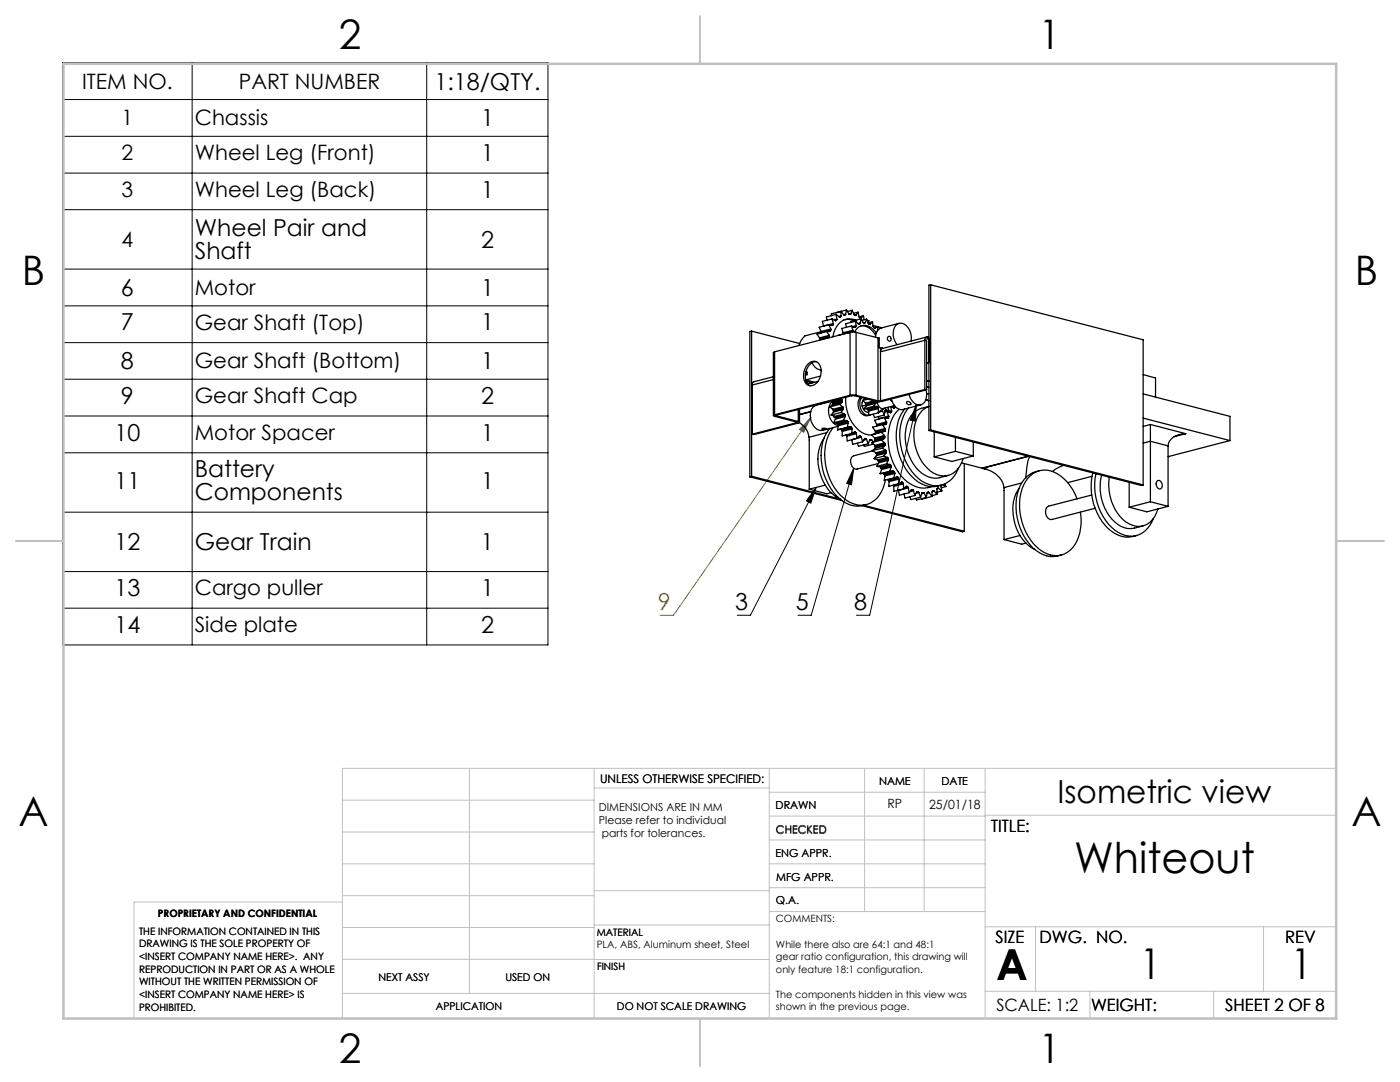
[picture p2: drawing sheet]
<svg xmlns="http://www.w3.org/2000/svg" width="279mm" height="216mm" viewBox="0 0 279 216" stroke-linecap="round" stroke-linejoin="round" font-family="sans-serif">
<g fill="none" stroke="#000" stroke-width=".2">
<path d="M12.5 12.5h96.9v116.2h-96.9zM12.5 19.9h96.9M38.3 12.5v116.2M85.2 12.5v116.2M12.5 27.2h96.9M12.5 34.5h96.9M12.5 41.8h96.9M12.5 53.7h96.9M12.5 61h96.9M12.5 68.4h96.9M12.5 75.7h96.9M12.5 83h96.9"/>
<path d="M12.5 90.3h96.9M162.9 97.3l-13.1 25.5h-2.7M162.9 97.3l-1.1 3.1-.9-.5zM170.4 93.4l-8.5 29.4h-2.7M170.4 93.4l-.5 3.3-.9-.3zM182.9 80.7l-9.3 42.1h-2.7M182.9 80.7l-.2 3.3-1.1-.2zM12.5 102.2h96.9M12.5 114.1h96.9M12.5 121.4h96.9"/>
</g>
<path d="M161.9 83.3l-1.5 3-.8-.6zM161.9 83.3l-27.5 39.5h-2.6" fill="none" stroke="#808000" stroke-width=".2"/>
<g fill="none" stroke="#c0c0c0" stroke-width=".2">
<path d="M68.3 159.7h50.3M93.7 153.3v44.9M118.6 153.3v49.9M118.6 157.2h34.9M153.5 153.3v49.9M153.5 158.1h43.1M172.5 153.3v28.6M184.4 153.3v28.6M196.6 153.3v49.9M266.7 153.3h-198.4v49.9M68.3 178.7h50.3M68.3 172.4h50.3"/>
<path d="M68.3 166h50.3M68.3 180h-41.6v23.2M118.6 177.7h35M153.5 167.6h43.1M153.5 162.8h43.1M153.5 172.4h43.1M153.5 177.1h43.1M196.6 162.7h70.1M68.3 198.2h85.2M68.3 191.4l85.2 .1M68.3 185.1h50.3M118.6 184.6h35"/>
<path d="M153.6 181.9h43M196.6 197.8h70.1M196.6 184.9h70.1M206.7 184.9v12.9M217.5 197.8v5.4M242.2 197.8v5.4M252.2 184.9v12.9"/>
</g>
<path d="M139.7 3.2v9.5M3.1 107.9h9.6M266.7 107.9h9.5M139.7 203.2v9.6" fill="none" stroke="#c0c0c0" stroke-width=".25"/>
<path d="M12.7 12.7h254v190.5h-254z" fill="none" stroke="#c0c0c0" stroke-width=".5"/>
<path d="M182.9 80.7l-.2 3.3-1.1-.2zM162.9 97.3l-1.1 3.1-.9-.5zM170.4 93.4l-.5 3.3-.9-.3z" fill="#000"/>
<path d="M161.9 83.3l-1.5 3-.8-.6z" fill="#808000"/>
<g fill="none" stroke="#000" stroke-width=".25">
<path d="M185.7 56.8l-.3 .1v29M185.7 56.8v29M185.7 56.8l42.4 11v29M150 66.1v28.9M150 66.1l9.6 2.4M150 66.1h-.4v29M150.1 76.8v9.8M150.1 76.7h-.1M154.3 75.2l-3.9 1-.3 .6M154.3 75.7l-4.2 1.1M154.6 70.2l-.3 .1v12.6M154.6 70.2v12.6"/>
<path d="M160.7 74.6l.4 .2M160.8 74.2l.3 .1v.5M160.9 76.1l1.2 .3M161.1 74.8h-.4M161.1 72.8a1.46 1.46 0 0 1 1.7-.7 1.46 1.46 0 0 1 1 1.5 2.91 2.91 0 0 1-2 3.4 1.73 1.73 0 0 1-1.4-2.3l.2-1zM162.1 72.4a2.19 2.19 0 0 0 1.8 1.4M162.9 72.2a2.51 2.51 0 0 0-2.2 2.6 2.04 2.04 0 0 0 1 2.2M163.2 76.1v.1M163.2 76.1h.1M163.2 76.1l-2 .5M163.5 67.8v.1M163.5 67.4l.1 .2"/>
<path d="M163.6 67.6l-.1 .2M163.8 75l-3 .8 1.8 .5M163.9 66.3l-.1 .2M163.9 66.1v.2M163.9 66.2l-3.3 .8a3.9 3.9 0 0 0-1.1 1.9M164.4 65.1h.1M165 66.1l.5 .8M165 66.1l-1.9 .6 .4 .7M165.4 64.8l.8 .1M165.4 64.8l.4 .9M165.4 64.8l-1.9 .5 .4 .8M165.5 67.3v.1"/>
<path d="M165.5 66.9v.2M165.5 67.3l-2 .5M165.5 66.9l-2 .5M165.5 67.1v.2M165.5 67.1l-1.9 .5M165.7 66l-.7 .1M165.7 66l-.4 .1M165.8 65.8l-.1 .2M165.8 65.7v.1M165.8 65.8l-1.9 .5M165.8 65.7l-1.9 .4M166.1 63.6l.7 .4"/>
<path d="M166.1 63.6l.2 1M166.1 63.6l-2 .5 .3 1M166.2 64.9h-.2M166.3 64.7l-.1 .2M166.3 64.6v.1M166.3 64.6l-1.9 .5M166.3 64.7l-.6 .2M166.8 64h-.1M166.9 62.7l.1 1M166.9 62.7l.6 .6M166.9 62.7l-2 .6 .1 .6M167 63.8l-.2 .2"/>
<path d="M167 62.4h.1M167 63.8l-.4 .1M167 63.7v.1M167 63.7l-.6 .1M167.5 63.3h.1M167.6 63.3h.1M167.8 63.2l-.2 .1M167.8 63.2l-.3 .1M167.8 63v.2M167.8 63l-.4 .1M167.9 62.1l-.1 .9M167.9 62.1l.5 .7"/>
<path d="M167.9 62.1l-2 .5v.4M167.9 79.5l.1 .2M168 79.7l.1 .2M168 79.7l-1.9 .5M168.1 79.9v.2M168.1 79.9l-1.9 .5M168.2 66.6h.1M168.3 66.4l-.1 .2M168.6 62.8l-.1 .1M168.7 63.8h1.1l.7 .2M168.8 62.7l-.1 .1h-.3M168.8 79.3a7.5 7.5 0 0 0 3.8 7.3l1.4 .2"/>
<path d="M168.8 62.7l-.4 .1M168.9 61.8l.6 .9M168.9 61.8l-.1 .9M168.9 61.8l-1.9 .6M169.4 66.4h.1M169.4 66.4l-1.9 .5M169.7 66.3h1.2M169.7 78.9h1.2M169.7 66.3v12.6M169.7 78.9l.3 .1M169.7 78.9l-15.1 3.9M169.7 66.3l-15.1 3.9"/>
<path d="M169.8 62.7h-.3M169.9 65.1l.3 .8M169.9 65.1l.7 .2M169.9 65.1l-1.9 .4 .3 .9M170 79h.5M170 79l-15.1 3.8M170.1 61.9l.4 1h.3M170.1 61.9l-.3 .8M170.1 61.9l-1 .3M170.2 66.1l-.1 .2M170.2 65.9v.2M170.2 65.9l-1.9 .5"/>
<path d="M170.2 66.1l-2 .5M170.5 79l4.4 1.1M170.6 66.3a2.26 2.26 0 0 1 2-1.4 2.26 2.26 0 0 1 2.1 1.2l.2 .4M170.7 65.3h-.1M170.7 64.1l.7 .6M170.7 64.1l.2 .9M170.7 64.1l-1.9 .5 .1 .7M170.8 65.2l-.1 .1M170.8 63.9a3 3 0 0 0-4.1 1.7l-.5 1.6M170.8 65.2l-.4 .1M170.8 62.9h-.1M170.9 65l-.1 .2"/>
<path d="M170.9 66.3v12.6M170.9 78.9l-.4 .1M170.9 78.9l4.3 1.1M170.9 66.3l4.3 1.1M170.9 65l-.7 .2M171.2 62.3l-.4 .6M171.2 62.3l.2 .9M171.2 62.3l-.9 .2M171.4 64.7h.1M171.4 63.2l.4 .3M171.6 64.6l-.2 .1M171.6 64.6l-.3 .1"/>
<path d="M171.7 64.5l-.1 .1M171.7 64.5l-.4 .1M171.8 79.3a2.38 2.38 0 0 0 1 3.7l.7-.1M171.8 63.5h.1M171.8 63.6l.6 .8M171.8 63.6l-.1 .9M171.8 63.6l-1.9 .5-.1 .2M171.8 65a3.1 3.1 0 0 1 3 1.9M171.9 79.3a2.41 2.41 0 0 0 1.2 3.6l.6-.1M172.2 79.9l-.2 .4v.7M172.3 63l-.5 .5M172.3 63l.1 .8"/>
<path d="M172.3 63l-.9 .2M172.7 64.3l-.3 .1M172.7 79.6l-.5 .3M172.9 79.7h-.1M172.9 79.6v.1M173 63.7l.3 .9 .3 .1M173 63.7l-.3 .6M173 63.7l-1 .2M173.1 79.6l-.2 .1M173.2 79.7l-1 .2 .5 .5M173.4 64l-.3 .1M173.4 64v.4"/>
<path d="M173.7 64.7h-.1M174.1 64.2l.1 .9 .3 .3M174.1 64.2l-.4 .5M174.1 64.2l-.9 .3M174.2 64.9l1 .3M174.4 80l-1.7 .4M174.5 65.4h.1M174.6 65.4h.1M175.2 65.2l-.6 .2M175.2 65.2l-.1 .8M175.2 65.2l-.7 .2M175.2 65.2l.8 .2"/>
<path d="M175.2 80h.5M175.2 67.4l.3 .1v1.9h.2M175.2 67.4v12.6M175.2 80l-.3 .1M175.7 69.4v10.6M175.7 80l.4 .1M175.7 69.4l.4 .1M177.2 67.2a.48 .48 0 0 1 .6 .3 .48 .48 0 0 1-.2 .6 .51 .51 0 0 1-.5-.3 .51 .51 0 0 1 .1-.6zM177.6 79.7l.4 .4M177.9 79.6a2.31 2.31 0 0 0 2.3 2.1l3.6-.9M177.9 79.8l-.1 .1M179.4 64.5l-3.5 .9a1.79 1.79 0 0 0-1.2 1.9"/>
<path d="M181.9 68.1a3.2 3.2 0 0 0-1.8-3.6 1.43 1.43 0 0 0-1.8 1.4 3.3 3.3 0 0 0 .7 2.9M184.6 67.9l-8.9 2.3 .1-.4 .3-.3M184.6 67.9v9.8M184.6 77.7l-8.9 2.3M184.6 77.7l.3 .1M184.6 67.9l.3 .1v9.8M184.7 79.9h.7M184.8 77.8a2.48 2.48 0 0 1-.9 3 2.26 2.26 0 0 1-2.5-2.1M184.9 77.8l-8.8 2.3M184.9 75.9l.5 .1-.5 .1M184.9 77.1l.5 .2M184.9 77.2l.3 .1"/>
<path d="M185 67.2l-8.9 2.3M185 79.8l-.1 .1M185 79.8v.1M185 79.8h-.3M185.2 67.2a.57 .57 0 0 0-.6 .7M185.2 67.2l.2 .1M185.2 67.2v.4M185.4 67.5l-.5 .2M185.4 72.4l-.5 .1M185.4 78.5l-.5 .1M228.1 74.8l2.5 .6v3.8M228.1 78.6l17.4 4.5v4.8"/>
<path d="M149.6 95.1l18.4 4.8M150 95l17.7 4.6M150 95l-.4 .1M150.1 81.5h-.1h.1M154.6 82.8l-.3 .1 .3 .2M154.6 82.8h.3M154.6 83.1l4.4 1.1M154.9 82.8l-.1 .1 .1 .1M154.9 83l-.3 .1M154.9 83l4.4 1.1M154.9 82.8v.2M159 84.2l.1 .1h-.1"/>
<path d="M159 84.3l.3 .1M159 84.3l-8.9 2.3M159 84.2v.1M159.3 84.1l.3 .2-.3 .1M159.3 84.4l-8.8 2.3-.4-.1M159.3 84.1l-.3 .1M159.3 81.7v2.4M159.5 84.3a4 4 0 0 1 2 2.9M159.6 81.7v2.6M161.5 87.2v10.4M161.5 97.6l3.5 .9 .8-.2M161.8 82.2l-2.2 .6"/>
<path d="M161.8 82.1l-2.2 .6M162.1 81l.4 .1M162.6 80.9h.2M163.8 80.6h.1M164 85.5h1a.69 .69 0 0 1-1 .1zM164.5 87.4a9 9 0 0 0 1.8 11.3l1.3 .9M164.7 96.8l-3.2 .8M165 86.3l-3.5 .9M165.6 85.5a9.8 9.8 0 0 0-1.1 9.3 8.7 8.7 0 0 0 5.9 6.1 4.8 4.8 0 0 0 2.5-.2M165.6 81.2l.6 .5M165.9 82.8l.6 .3M165.9 80l.2 .2"/>
<path d="M165.9 80.1l-3 .8a2.07 2.07 0 0 0-1.2 2.5 2.43 2.43 0 0 0 2.5 2.5l3.1-.8M166.1 80.2a3 3 0 0 0 1.2 4.7M166.1 80.2l.1 .2M166.1 80.8l-.5 .4M166.2 80.6l-.1 .2M166.2 80.4v.2M166.2 81.7l.1 .1M166.3 81.8v.3M166.3 85.3a10.5 10.5 0 0 0-.3 11.1 7.6 7.6 0 0 0 5.8 4.4 5.1 5.1 0 0 0 4.7-4.2l.2-.8M166.3 82.1v.1M166.3 82.2l-.4 .6M166.4 84.3l.7 .2"/>
<path d="M166.4 83v.2l.3 .1M166.5 83.1l.2 .1M166.7 83.2v.2M166.7 83.4v.2M166.7 83.6l-.3 .7M167.1 84.5l.1 .1M167.2 84.6l.1 .1M167.3 84.7v.2M167.3 84.9l-.2 .9M167.5 80.7l.7 .5M167.5 80.7l-1.9 .5M167.8 85.7h.1"/>
<path d="M167.8 85.7l-.7 .1M167.9 82.3l.6 .3M167.9 82.3l-2 .5M167.9 85.7l.1 .2M168 85.9l.1 .2M168.1 80.3l-.6 .4M168.1 80.3l-2 .5M168.1 80.1v.2M168.1 80.1l-1.9 .5M168.1 86.1v.9l1.9-.5M168.2 81.2v.1M168.2 81.2l-2 .5"/>
<path d="M168.2 81.3l.1 .3M168.2 81.3l-1.9 .5M168.3 81.7l-.4 .6M168.3 81.7l-2 .5M168.3 81.6v.1M168.3 81.6l-2 .5M168.3 83.9h.7M168.3 83.9l-1.9 .4M168.5 82.6l.1 .1M168.5 82.6l-2 .5M168.6 82.7l.1 .2M168.6 82.7l-1.9 .5"/>
<path d="M168.7 82.9v.2M168.7 83.1l-.4 .8M168.7 83.1l-2 .5M168.7 82.9l-2 .5M168.8 86.8l.1 .1M168.9 86.9l.1 .1M169 87l.1 1 1.9-.5M169 83.9l.2 .1M169 83.9l-1.9 .6M169.1 85.3l-2 .5M169.2 84l.1 .2M169.2 84l-2 .6"/>
<path d="M169.3 84.2v.2M169.3 84.4l-.2 .9M169.3 84.4l-2 .5M169.3 84.2l-2 .5M169.7 85.2h.2M169.7 85.2l-.6 .1M169.7 85.2l-1.9 .5M169.9 85.2l.1 .2M169.9 85.2l-2 .5M170 87.7h.1M170 87.7l.2 1 2-.5M170 85.4v.2"/>
<path d="M170 85.4l-2 .5M170 85.6v.9M170 85.6l-1.9 .5M170.7 86.2l.2 .2M170.7 86.2l-.7 .3M170.7 86.2l-.4 .2M170.9 86.4v.1M170.9 86.4l-2 .5M170.9 86.5l.1 1M170.9 86.5l-1.9 .5M171.1 88.4l.2 .6 2-.5M171.7 87l.1 .1"/>
<path d="M171.7 87l-.7 .5M171.7 87h-.2M171.8 87.1l.1 .1M171.8 87.1l-.5 .1M171.9 87.2l.3 1M171.9 87.2l-1.9 .5M172.1 81.1a1.37 1.37 0 0 0 1.1 1.2M172.4 81.6h.7M172.6 87.5l.2 .1M172.6 87.5l-.4 .7M172.6 87.5h-.1M172.7 80.4l.1 .2"/>
<path d="M172.8 80.6v.2M172.8 80.8v.2M172.8 87.6l.1 .1M172.8 81l-.4 .6M172.8 80.8l-.8 .2M172.8 87.6l-.3 .1M172.9 87.7l.4 .8M172.9 87.7l-.5 .1M173.1 81.6l.1 .1M173.2 81.7l.1 .2M173.3 81.9l.1 .1M173.4 82v.9l1.9-.5"/>
<path d="M173.4 82.3h-.1M173.6 87.8l-.3 .7M173.7 87.7h.1M173.7 87.7l-.1 .1M173.7 87.7h-.1M173.8 87.7l.2 .1M173.8 87.7l-.2 .1M174 88.3l.6 .6M174 86.7l.6 .7M174 87.8l.2 .4M174 87.8l-.5 .1M174.1 89.9l.7 .4"/>
<path d="M174.2 90l-3.8 .9a1.45 1.45 0 0 0-.6 1.6 1.45 1.45 0 0 0 1.3 1.1l4.2-1.1M174.2 82.7l.4 .6 1.9-.5M174.3 88.6l-1.8 .5-.2-.3M174.4 81.1h.6M174.4 81.1l-2 .5M174.4 91.5l.8 .3M174.6 87.4v.2M174.6 88l-.6 .3M174.6 88.9l.1 .1M174.6 86.6l-.6 .1M174.6 87.7v.3M174.6 87.7h.1"/>
<path d="M174.6 87.8v.2M174.6 87.6v.2M174.7 89v.3M174.7 89.5l-.6 .4M174.7 89.3v.2M174.7 86.4l-.1 .2M174.7 86v.2M174.7 86.2v.2M174.7 80.1l.1 .2M174.7 80v.1M174.7 80.1l-1.9 .5M174.8 80.3v.2"/>
<path d="M174.8 80.5l-.4 .6M174.8 80.5l-2 .5M174.8 80.3l-2 .5M174.8 90.3l.1 .2M174.9 80.1h1.2M174.9 90.5v.2M174.9 90.9l-.5 .6M174.9 90.7v.2M175 84.9l-.1 .1M175 84.7v.2M175 93.1l.7 .1M175 81.1l.1 .1"/>
<path d="M175 80.1v.3a1.54 1.54 0 0 0 1.3 1.2M175 81.1l-1.9 .5M175.1 81.2l.2 .2M175.1 81.2l-1.9 .5M175.2 91.8l.1 .1M175.3 91.9l.1 .2M175.3 81.4v.1M175.3 83.1l.1 .4M175.3 81.4l-2 .5M175.3 81.5v.9M175.3 81.5l-1.9 .5M175.3 92.4l-.3 .7"/>
<path d="M175.4 92.1l-.1 .3M175.4 83.5v.1M175.5 80.2l-.5 .1M175.7 93.2l.1 .1M175.8 93.3l.1 .2M175.9 81.9l.1 .1M175.9 81.9l-.6 .5M175.9 81.9h-.2M175.9 93.5v.2M175.9 87.8l.6 .6M175.9 86.3l.6 .6M175.9 87.8l-1.9 .5"/>
<path d="M175.9 86.3l-1.9 .4M175.9 93.7l-.3 .8M176 82l.1 .1M176 82l-.4 .1M176.1 89.4l.6 .4M176.1 89.4l-2 .5M176.1 84.7l.5 .8M176.1 84.7l-2 .5 .6 .8M176.1 82.1l.4 .7M176.1 82.1l-.7 .1M176.3 94.5l.2 .1M176.3 94.5h-.7"/>
<path d="M176.4 91l.7 .3M176.4 91l-2 .5M176.4 81.5l-.2 .1M176.5 83.3l.8 .1M176.5 94.6l.1 .2M176.5 83.3l.4 .9M176.5 83.3l-2 .6 .5 .8M176.5 86.9l.1 .2M176.5 87.5l-.6 .3M176.5 87.5l-1.9 .5M176.5 86.9l-1.9 .5M176.5 88.4l.1 .1"/>
<path d="M176.5 88.4l-1.9 .5M176.6 87.3l-.1 .2M176.6 87.1v.2M176.6 94.8v.2M176.6 86l-.7 .3M176.6 86l-2 .6M176.6 87.3l-2 .5M176.6 87.1l-2 .5M176.6 88.9l-.5 .5M176.6 88.9l-1.9 .6M176.6 95l-.1 .8 1.9-.4M176.6 88.8v.1"/>
<path d="M176.6 88.5v.3M176.6 85.9v.1M176.6 85.5l.1 .2M176.6 88.8l-1.9 .5M176.6 88.5l-1.9 .5M176.6 85.5l-1.9 .5M176.6 85.9l-1.9 .5M176.7 85.7l-.1 .2M176.7 85.7l-2 .5M176.7 89.8l.1 .2M176.7 81.4l-.4 .2M176.7 89.8l-1.9 .5"/>
<path d="M176.8 90l.1 .2M176.8 90.4l-.4 .6M176.8 90.4l-1.9 .5M176.8 90l-1.9 .5M176.9 90.2l-.1 .2M176.9 84.6l-.8 .1M176.9 90.2l-2 .5M176.9 84.6l-.5 .1M176.9 84.2l.1 .2M176.9 92.6l.7 .1M176.9 92.6l-1.9 .5M176.9 84.2l-1.9 .5"/>
<path d="M177 84.4l-.1 .2M177 81.8l-.4 .2-.1 .8M177 84.4l-2 .5M177 81.8l.5 .4M177 81.8l-.3 .1M177 82.1l.8 .2M177 82.1l.3 .9M177 82.1l-.4 .1M177.1 91.3l.1 .1M177.1 91.3l-1.9 .5M177.2 95.7h.1M177.2 91.4l.1 .3"/>
<path d="M177.2 91.4l-1.9 .5M177.2 95.7l.2 .2M177.2 81.3l.3 .9M177.3 91.9l-.4 .7M177.3 91.9l-2 .5M177.3 83.4h-.2M177.3 91.7v.2M177.3 91.7l-1.9 .4M177.3 83l.1 .2M177.3 83l-1.9 .5M177.4 83.2l-.1 .2M177.4 95.9v.2"/>
<path d="M177.4 83.2l-.8 .2M177.4 96.1v.9l1.9-.5M177.6 94l-2 .5M177.6 92.7l.1 .1M177.6 92.7l-1.9 .5M177.7 92.8l.1 .2M177.7 81.1l.2 .9M177.7 92.8l-1.9 .5M177.8 93l.1 .2M177.8 93l-1.9 .5M177.8 82.3h-.1M177.9 81.1l.6 .3"/>
<path d="M177.9 93.2l-.3 .8M177.9 93.2l-2 .5M177.9 82.1l-.1 .2M177.9 82v.1M177.9 82.1l-.4 .1M177.9 82l-.4 .1M178.2 96.8l.1 .1M178.3 94l.1 .1M178.3 96.9l.1 .1M178.3 94h-.7M178.3 94l-2 .5M178.4 97v1l1.9-.5"/>
<path d="M178.4 94.1l.1 .2M178.4 94.1l-1.9 .5M178.5 80.9l-2.4 .7M178.5 81.4h-.1M178.5 94.3l.1 .2M178.5 94.3l-1.9 .5M178.6 94.5l-.2 .9M178.6 94.5l-2 .5M178.6 81.2l-.1 .2M178.6 81.2l-.3 .2M178.6 81.1l-.5 .1M178.7 81.1l-.1 .1"/>
<path d="M179.2 95.2l.1 .2M179.2 95.2l-.8 .2M179.2 95.2l-2 .5M179.3 95.4l.1 .2M179.3 97.8v.1M179.3 95.4l-1.9 .5M179.3 97.9l.2 .9 1.9-.5M179.4 95.6l-.1 .9M179.4 95.6l-2 .5M179.5 81.7a7.9 7.9 0 0 0-2.2 7.1 10.6 10.6 0 0 0 4.4 7.8 4.5 4.5 0 0 0 4.1 .5M180.1 96.2l.1 .2M180.1 96.2l-.8 .3"/>
<path d="M180.1 96.2l-.4 .1M180.2 96.4l.1 .2M180.2 96.4l-1.9 .5M180.3 96.6v.9M180.3 96.6l-1.9 .4M180.4 98.6l.2 .8 2-.5M180.6 81.6a10.4 10.4 0 0 0-.8 10.3 8.5 8.5 0 0 0 5.5 5.1 4.8 4.8 0 0 0 2.6-.2M180.9 80.2a.59 .59 0 0 1 .9 .5 .57 .57 0 0 1-.9-.5zM181 97l.2 .2M181 97l-.7 .5M181 97l-.2 .1M181.2 97.2l.1 .1"/>
<path d="M181.2 97.2l-.6 .1M181.3 81.4a10.1 10.1 0 0 0-.7 10.3 7.7 7.7 0 0 0 6.2 5.2 5 5 0 0 0 4.5-3.4M181.3 97.3l.1 1M181.3 97.3l-2 .6M181.6 99.1l.2 .6 1.9-.5M181.9 97.7l-.5 .6M182 97.7l.2 .1M182 97.7h-.1M182.2 97.8l.1 .1M182.2 97.8l-.4 .1M182.3 97.9l.3 1M182.3 97.9l-.7 .2"/>
<path d="M183 98.1l-.4 .8M183.1 98.1h.1M183.1 98.1h-.1M183.2 98.1l.2 .2M183.2 98.1l-.3 .1M183.4 98.3l.3 .9M183.4 98.3l-.6 .1M184 98.4l-.3 .8M184.1 98.3h.2M184.1 98.3l-.1 .1M184.1 98.3h-.1M184.3 98.3l.1 .1"/>
<path d="M184.3 98.3l-.3 .1M184.4 98.4l.5 .9M184.4 98.4l-.5 .1M184.9 99.3l-2 .5-.2-.4M185.1 98.2h.1M185.1 98.2l-.2 1.1M185.3 98.2l.2 .1M185.3 98.2h-.2M185.3 98.2l-.2 .1M185.4 85.9l42.4 11 .3-.1M185.5 98.3l.5 .8M185.5 98.3l-.5 .1"/>
<path d="M185.7 97.1l-.5 .2M185.7 85.8l-.3 .1M185.7 85.8l42.4 11M186 99.1l-2 .5v-.1M186.4 98l-.4 .1v1M186.4 98l.6 .6M186.4 98l-.3 .1M186.4 86.2v5M187 98.6l-1 .3M187.3 97.4h-.2l-.2 .2 .1 1M187.3 97.4l.7 .6M187.3 97.4l-.3 .1"/>
<path d="M187.8 96.8l.2 1.2M188 98l-1 .2M188.2 96.7l.6 .4M188.6 96.6l.2 .5M188.8 97.1l-.9 .2M190.7 90.1l-4.3 1.1M190.7 87.3v2.8M190.7 90.1l3.5 .9M192.2 91.5a4 4 0 0 1-5.3 3.2 8.4 8.4 0 0 1-4.5-7.6 5.6 5.6 0 0 1 3-6 4.9 4.9 0 0 0-4.6 4.7 9.2 9.2 0 0 0 3.8 9 4.7 4.7 0 0 0 4.6 .1M192.4 92.5v13.5M194.2 88.2v2.8M194.2 91l-4.2 1.1-3.6-.9"/>
<path d="M196.1 93.5a4.9 4.9 0 0 1 4.3 3.8M196.1 93.4v.1M196.1 93.5l1 .2M200.4 97.3h.1M200.4 97.3v10.4M203.3 97.5a9.1 9.1 0 0 0 .9 10.2 6.7 6.7 0 0 0 2.3 1.9M203.9 96.4l-3.5 .9M205.2 91l-9.2 2.4-4.1-1M205.3 91.1l-9.2 2.4M205.5 91.1l-.4 .9-.4 3.4M207.4 93.9a5.5 5.5 0 0 0-4.4 4.7 11.7 11.7 0 0 0 3.8 11.3 4.9 4.9 0 0 0 5 .8M212.3 92.9l-1.6 .7-.7 .5"/>
<path d="M214.9 99.6a8.4 8.4 0 0 0-6-5.8 5.1 5.1 0 0 0-5.2 4.6 11.4 11.4 0 0 0 4.5 11.7 4.5 4.5 0 0 0 6.7-2.2 10.3 10.3 0 0 0 .7-5.7M217.9 98.8l-8.6 2.2a1.46 1.46 0 0 0-.6 1.6 1.46 1.46 0 0 0 1.3 1l8.5-2.2M217.9 95l-4.8 1.3M218.1 94.4a11.6 11.6 0 0 0 3.7 11.6 4.9 4.9 0 0 0 5 .9M218.7 94.5a11.8 11.8 0 0 0 3.8 11.3 4.7 4.7 0 0 0 7.7-2.3M219.9 94.8a9.3 9.3 0 0 0 3.7 10.2 5.1 5.1 0 0 0 4.5 0M221.4 95.2a9.7 9.7 0 0 0 3.3 9 3.8 3.8 0 0 0 6.1-1.8l.3-.8M225.4 96.2v5M228.1 83.4l17.4 4.5M229.6 84.7v3.4M229.6 84.7l7 1.8M229.6 88.1l3.5 .9"/>
<path d="M229.6 88.1v12M229.6 84.7l-1.5 .4M229.6 88.1l-1.5 .3M230.9 96a.69 .69 0 0 1 .8 0 .69 .69 0 0 1 .3 .7 .61 .61 0 0 1-.5 .9 .61 .61 0 0 1-.7-.7l-.1-.3zM233.1 89v12M236.6 86.5a3.7 3.7 0 0 0-3.4 2l-.1 .5M236.6 86.5l-2.3 .6M245.5 87.9l-12.4 3.2M172 100.9l20.1 5.2 .3-.1M172.4 100.8l20 5.2M200.4 107.7l3.5 .9 .9-.2M203.6 106.9l-3.2 .8"/>
<path d="M229.6 100.1l3.5 .9M229.6 100.1l-4.2 1.1M233.1 101l-4.2 1.1-3.5-.9"/>
</g>
<g font-size="8.5">
<text x="214.3" y="174.2">Whiteout</text>
<text x="198.9" y="195.5">A</text>
<text x="227.5" y="195.4">1</text>
<text x="257.6" y="195.4">1</text>
</g>
<g font-size="8.1">
<text x="67.6" y="9.7">2</text>
<text x="207.3" y="9.7">1</text>
<text x="4.4" y="57">B</text>
<text x="270.4" y="57">B</text>
<text x="3.7" y="164.9">A</text>
<text x="269.7" y="164.9">A</text>
<text x="67.6" y="212.2">2</text>
<text x="207.3" y="212.2">1</text>
</g>
<text font-size="6.3" x="211" y="160.2">Isometric view</text>
<g font-size="4.7">
<text x="86.7" y="17.9">1:18/QTY.</text>
<text x="96" y="25.2">1</text>
<text x="96" y="32.1">1</text>
<text x="96" y="39.4">1</text>
<text x="38.9" y="47.2">Wheel Pair and</text>
<text x="38.9" y="51.7">Shaft</text>
<text x="96" y="49.4">2</text>
<text x="24.1" y="59">6</text>
<text x="96" y="59">1</text>
<text x="24.1" y="65.9">7</text>
<text x="96" y="65.9">1</text>
<text x="24.1" y="73.7">8</text>
<text x="96" y="73.7">1</text>
<text x="24.1" y="80.6">9</text>
<text x="96" y="80.6">2</text>
<text x="22.8" y="87.9">10</text>
<text x="96" y="87.9">1</text>
<text x="38.9" y="95.2">Battery</text>
<text x="22.8" y="97.5">11</text>
<text x="38.9" y="99.8">Components</text>
<text x="96" y="97.5">1</text>
<text x="22.8" y="109.8">12</text>
<text x="38.9" y="109.8">Gear Train</text>
<text x="96" y="109.8">1</text>
<text x="22.8" y="118.9">13</text>
<text x="96" y="118.9">1</text>
<text x="146.7" y="121.7">3</text>
<text x="158.8" y="121.7">5</text>
<text x="170.5" y="121.7">8</text>
<text x="22.8" y="126.3">14</text>
<text x="96" y="126.3">2</text>
</g>
<text font-size="4.7" fill="#808000" x="131.3" y="121.7">9</text>
<g font-size="4.2">
<text x="16.4" y="17.7">ITEM NO.</text>
<text x="47.7" y="17.7">PART NUMBER</text>
<text x="24.3" y="25">1</text>
<text x="38.9" y="25">Chassis</text>
<text x="24.3" y="32">2</text>
<text x="38.9" y="32">Wheel Leg (Front)</text>
<text x="24.3" y="39.3">3</text>
<text x="38.9" y="39.3">Wheel Leg (Back)</text>
<text x="24.3" y="49.3">4</text>
<text x="38.9" y="58.9">Motor</text>
<text x="38.9" y="65.8">Gear Shaft (Top)</text>
<text x="38.9" y="73.5">Gear Shaft (Bottom)</text>
<text x="38.9" y="80.5">Gear Shaft Cap</text>
<text x="38.9" y="87.8">Motor Spacer</text>
<text x="38.9" y="118.8">Cargo puller</text>
<text x="38.9" y="126.1">Side plate</text>
</g>
<g font-size="3.4">
<text x="197.8" y="166">TITLE:</text>
<text x="198.7" y="188.1">SIZE</text>
<text x="207.5" y="188.1">DWG. NO.</text>
<text x="256.5" y="188.2">REV</text>
<text x="198.8" y="201.7">SCALE: 1:2</text>
<text x="217.7" y="201.8">WEIGHT:</text>
<text x="244.5" y="201.7">SHEET 2 OF 8</text>
</g>
<g font-size="2.5">
<text x="177.1" y="161.3">RP</text>
<text x="185.4" y="161.4">25/01/18</text>
</g>
<text font-size="2.4" x="119.8" y="156.2">UNLESS OTHERWISE SPECIFIED:</text>
<g font-size="2.2">
<text x="119.5" y="161.8">DIMENSIONS ARE IN MM</text>
<text x="154.8" y="161.4">DRAWN</text>
<text x="175.4" y="156.6">NAME</text>
<text x="187.9" y="156.7">DATE</text>
<text x="119.5" y="164.4">Please refer to individual</text>
<text x="120.1" y="167.1">parts for tolerances.</text>
<text x="154.9" y="166.3">CHECKED</text>
<text x="154.8" y="171">ENG APPR.</text>
<text x="154.9" y="175.7">MFG APPR.</text>
<text x="154.9" y="180.4">Q.A.</text>
</g>
<g font-size="2.1">
<text x="75.5" y="195.7">NEXT ASSY</text>
<text x="100.9" y="195.7">USED ON</text>
<text x="86.9" y="201.5">APPLICATION</text>
<text x="123.1" y="201.6">DO NOT SCALE DRAWING</text>
</g>
<g font-size="2">
<text x="31.5" y="182.9">PROPRIETARY AND CONFIDENTIAL</text>
<text x="154.9" y="184.1">COMMENTS:</text>
<text x="27.8" y="186.5">THE INFORMATION CONTAINED IN THIS</text>
<text x="27.8" y="189">DRAWING IS THE SOLE PROPERTY OF</text>
<text x="27.8" y="191.6">&lt;INSERT COMPANY NAME HERE&gt;. ANY</text>
<text x="119.1" y="186.7">MATERIAL</text>
<text x="119.1" y="189.2">PLA, ABS, Aluminum sheet, Steel</text>
<text x="154.9" y="189.1">While there also are 64:1 and 48:1</text>
<text x="154.9" y="191.6">gear ratio configuration, this drawing will</text>
<text x="27.8" y="194.1">REPRODUCTION IN PART OR AS A WHOLE</text>
<text x="27.8" y="196.6">WITHOUT THE WRITTEN PERMISSION OF</text>
<text x="119.1" y="193.5">FINISH</text>
<text x="154.9" y="194.1">only feature 18:1 configuration.</text>
<text x="27.8" y="199.1">&lt;INSERT COMPANY NAME HERE&gt; IS</text>
<text x="27.8" y="201.7">PROHIBITED.</text>
<text x="154.9" y="199.1">The components hidden in this view was</text>
<text x="154.9" y="201.6">shown in the previous page.</text>
</g>
</svg>
